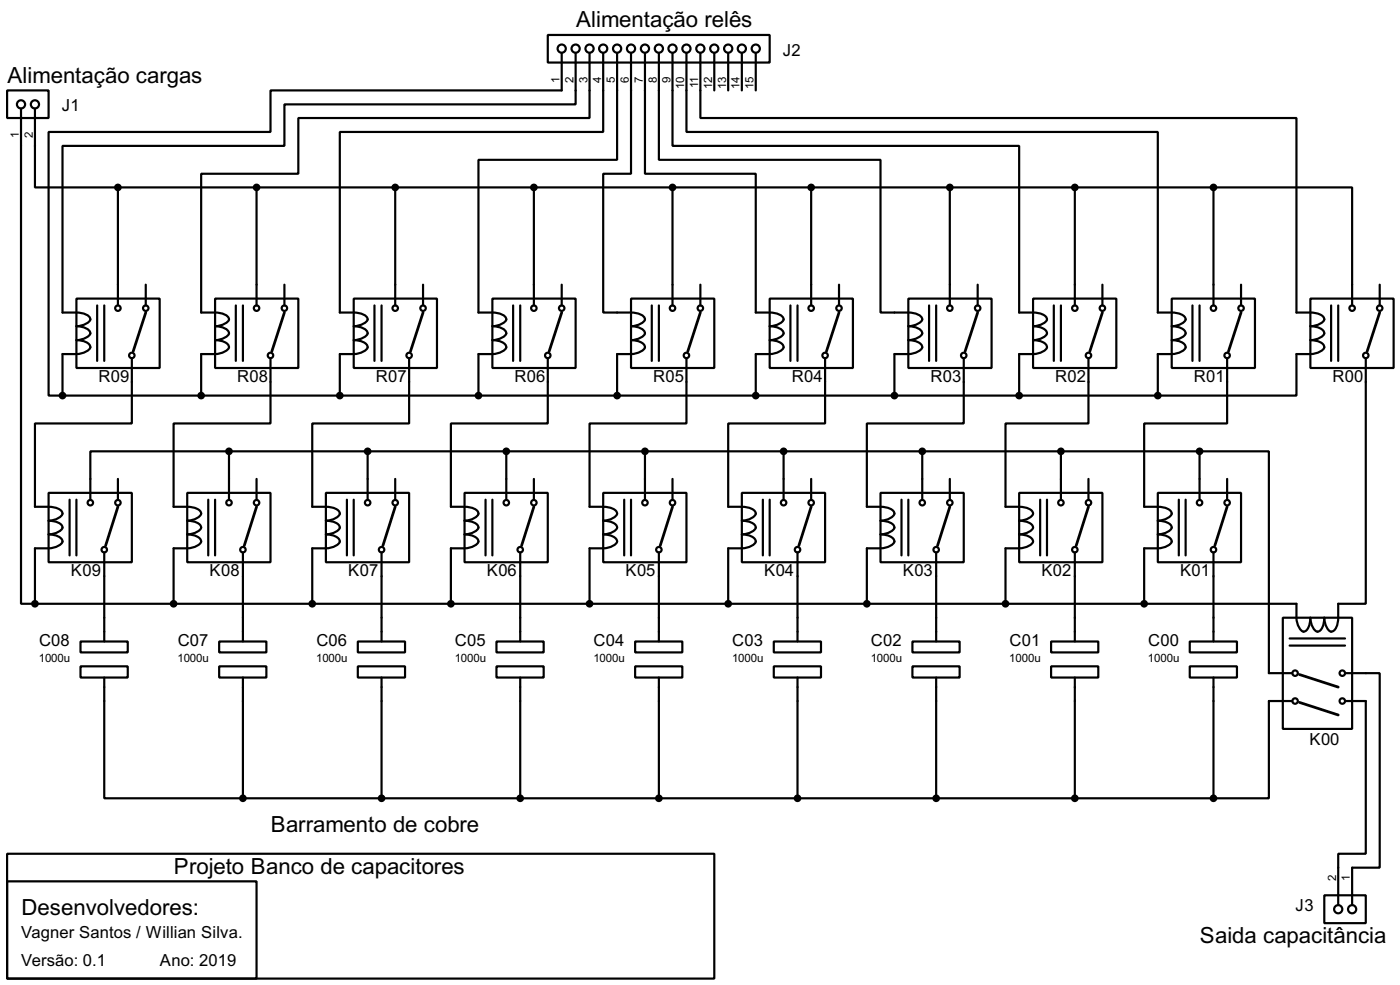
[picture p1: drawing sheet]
<svg xmlns="http://www.w3.org/2000/svg" width="256mm" height="180mm" viewBox="0 0 256 180" stroke-linecap="round" stroke-linejoin="round" font-family="sans-serif">
<g fill="none" stroke="#000" stroke-width=".4">
<path d="M1.3 16.6h7.6v5h-7.6zM3.9 19.9v90.6h2.5M6.4 19.9v14.4h15.2M100.4 6.4h40.6v5.1h-40.6zM102.9 9.7v6.9h-53.3v7.6h-40.7v48.2h2.6M105.5 9.7v9.4h-53.4v7.6h-40.6v30.5a8.7 8.7 0 0 1 4.2 .3 .87 .87 0 0 1 .7 1.2 3.3 3.3 0 0 1-2.4 1 2.37 2.37 0 0 1 2.6 1.3 2.75 2.75 0 0 1-2.6 1.3 3.2 3.2 0 0 1 2.4 .9l.2 .4a2.75 2.75 0 0 1-2.6 1.2h-2.5v7.6M108 9.7v11.9h-53.3v10.2h-17.8v25.4a8.7 8.7 0 0 1 4.2 .3 .87 .87 0 0 1 .7 1.2 3.3 3.3 0 0 1-2.4 1 2.37 2.37 0 0 1 2.6 1.3 2.75 2.75 0 0 1-2.6 1.3 3.2 3.2 0 0 1 2.4 .9l.2 .4a2.75 2.75 0 0 1-2.6 1.2h-2.5v7.6M110.5 9.7v14.5h-48.2v33a8.7 8.7 0 0 1 4.2 .3 .87 .87 0 0 1 .7 1.2 3.3 3.3 0 0 1-2.4 1 2.37 2.37 0 0 1 2.6 1.3 2.75 2.75 0 0 1-2.6 1.3 3.2 3.2 0 0 1 2.4 .9l.2 .4a2.75 2.75 0 0 1-2.6 1.2h-2.5v7.6M113.1 9.7v19.6h-25.4v27.9a8.7 8.7 0 0 1 4.2 .3 .87 .87 0 0 1 .7 1.2 3.3 3.3 0 0 1-2.4 1 2.37 2.37 0 0 1 2.6 1.3 2.75 2.75 0 0 1-2.6 1.3 3.2 3.2 0 0 1 2.4 .9l.2 .4a2.75 2.75 0 0 1-2.6 1.2h-2.5v7.6M115.6 9.7v22.1h-5.1v25.4h2.6a8.7 8.7 0 0 1 4.2 .3 .87 .87 0 0 1 .7 1.2 3.3 3.3 0 0 1-2.4 1 2.37 2.37 0 0 1 2.6 1.3 2.75 2.75 0 0 1-2.6 1.3 3.2 3.2 0 0 1 2.4 .9l.2 .4a2.75 2.75 0 0 1-2.6 1.2h-2.5v7.6M118.2 9.7v22.1h20.3v25.4a8.7 8.7 0 0 1 4.2 .3 .87 .87 0 0 1 .7 1.2 3.3 3.3 0 0 1-2.4 1 2.37 2.37 0 0 1 2.6 1.3 2.75 2.75 0 0 1-2.6 1.3 3.2 3.2 0 0 1 2.4 .9l.2 .4a2.75 2.75 0 0 1-2.6 1.2h-2.5v7.6M120.7 9.7v19.6h40.6v27.9h2.6a8.7 8.7 0 0 1 4.2 .3 .87 .87 0 0 1 .7 1.2 3.3 3.3 0 0 1-2.4 1 2.37 2.37 0 0 1 2.6 1.3 2.75 2.75 0 0 1-2.6 1.3 3.2 3.2 0 0 1 2.4 .9l.2 .4a2.75 2.75 0 0 1-2.6 1.2h-2.5v7.6"/>
<path d="M123.2 9.7v17h63.5v30.5a8.7 8.7 0 0 1 4.3 .3 .87 .87 0 0 1 .7 1.2 3.2 3.2 0 0 1-2.4 1 2.33 2.33 0 0 1 2.5 1.3 2.68 2.68 0 0 1-2.5 1.3 3.1 3.1 0 0 1 2.4 .9 .88 .88 0 0 1-.7 1.2 7.1 7.1 0 0 1-4.3 .4v7.6M125.8 9.7v14.5h86.3v33a8.7 8.7 0 0 1 4.3 .3 .87 .87 0 0 1 .7 1.2 3.2 3.2 0 0 1-2.4 1 2.33 2.33 0 0 1 2.5 1.3 2.68 2.68 0 0 1-2.5 1.3 3.1 3.1 0 0 1 2.4 .9 .88 .88 0 0 1-.7 1.2 7.1 7.1 0 0 1-4.3 .4v7.6M128.3 9.7v11.9h109.2v35.6a8.7 8.7 0 0 1 4.3 .3 .87 .87 0 0 1 .7 1.2 3.2 3.2 0 0 1-2.4 1 2.33 2.33 0 0 1 2.5 1.3 2.68 2.68 0 0 1-2.5 1.3 3.1 3.1 0 0 1 2.4 .9 .88 .88 0 0 1-.7 1.2 7.1 7.1 0 0 1-4.3 .4v7.6h-25.4M130.9 9.7v6.9M133.4 9.7v6.9M135.9 9.7v6.9M138.5 9.7v6.9M21.6 34.3v21.6M21.6 34.3h200.7M47 34.3v21.6M72.4 34.3v21.6M97.8 34.3v21.6"/>
<path d="M123.2 34.3v21.6M148.6 34.3v21.6M174 34.3v21.6M196.9 34.3v21.6M222.3 34.3h25.4v21.6M222.3 34.3v21.6M14 54.7h15.3v12.7h-15.3zM17.8 55.9v10.2M19.1 55.9v10.2M26.7 52.1v3.8M39.4 54.7h15.3v12.7h-15.3zM43.2 55.9v10.2"/>
<path d="M44.5 55.9v10.2M52.1 52.1v3.8M64.8 54.7h15.3v12.7h-15.3zM68.6 55.9v10.2M69.9 55.9v10.2M77.5 52.1v3.8M90.2 54.7h15.3v12.7h-15.3zM94 55.9v10.2M95.3 55.9v10.2M102.9 52.1v3.8M115.6 54.7h15.3v12.7h-15.3zM119.4 55.9v10.2"/>
<path d="M120.7 55.9v10.2M128.3 52.1v3.8M141 54.7h15.3v12.7h-15.3zM144.8 55.9v10.2M146.1 55.9v10.2M153.7 52.1v3.8M166.4 54.7h15.3v12.7h-15.3zM170.2 55.9v10.2M171.5 55.9v10.2M179.1 52.1v3.8M189.3 54.7h15.2v12.7h-15.2zM193.1 55.9v10.2"/>
<path d="M194.4 55.9v10.2M202 52.1v3.8M214.7 54.7h15.2v12.7h-15.2zM218.5 55.9v10.2M219.8 55.9v10.2M227.4 52.1v3.8M240.1 54.7h15.2v12.7h-15.2zM243.9 55.9v10.2M245.2 55.9v10.2M252.8 52.1v3.8M11.5 72.4h200.6M24.2 65.6v11.9h-17.8v15.3a8.6 8.6 0 0 1 4.3 .3 .87 .87 0 0 1 .7 1.2 3.2 3.2 0 0 1-2.5 1 3.2 3.2 0 0 1 2.5 .9 .86 .86 0 0 1-.7 1.2l-1.2 .3-.6 .1a2.33 2.33 0 0 1 2.6 1.3 2.68 2.68 0 0 1-2.6 1.3h-2.5v10.1"/>
<path d="M49.6 65.6v11.9h-17.8v15.3a8.6 8.6 0 0 1 4.3 .3 .87 .87 0 0 1 .7 1.2 3.2 3.2 0 0 1-2.5 1 3.2 3.2 0 0 1 2.5 .9 .86 .86 0 0 1-.7 1.2l-1.2 .3-.6 .1a2.33 2.33 0 0 1 2.6 1.3 2.68 2.68 0 0 1-2.6 1.3h-2.5v10.1M75 65.6v11.9h-17.8v15.3a8.6 8.6 0 0 1 4.3 .3 .87 .87 0 0 1 .7 1.2 3.2 3.2 0 0 1-2.5 1 3.2 3.2 0 0 1 2.5 .9 .86 .86 0 0 1-.7 1.2l-1.2 .3-.6 .1a2.33 2.33 0 0 1 2.6 1.3 2.68 2.68 0 0 1-2.6 1.3h-2.5v10.1M100.4 65.6v11.9h-17.8v15.3a8.6 8.6 0 0 1 4.3 .3 .87 .87 0 0 1 .7 1.2 3.2 3.2 0 0 1-2.5 1 3.2 3.2 0 0 1 2.5 .9 .86 .86 0 0 1-.7 1.2l-1.2 .3-.6 .1a2.33 2.33 0 0 1 2.6 1.3 2.68 2.68 0 0 1-2.6 1.3h-2.5v10.1M125.8 65.6v11.9h-17.8v15.3a8.6 8.6 0 0 1 4.3 .3 .87 .87 0 0 1 .7 1.2 3.2 3.2 0 0 1-2.5 1 3.2 3.2 0 0 1 2.5 .9 .86 .86 0 0 1-.7 1.2l-1.2 .3-.6 .1a2.33 2.33 0 0 1 2.6 1.3 2.68 2.68 0 0 1-2.6 1.3h-2.5v10.1M151.2 65.6v11.9h-17.8v15.3a8.6 8.6 0 0 1 4.3 .3 .87 .87 0 0 1 .7 1.2 3.2 3.2 0 0 1-2.5 1 3.2 3.2 0 0 1 2.5 .9 .86 .86 0 0 1-.7 1.2l-1.2 .3-.6 .1a2.33 2.33 0 0 1 2.6 1.3 2.68 2.68 0 0 1-2.6 1.3h-2.5v10.1M176.6 65.6v11.9h-17.8v15.3a8.6 8.6 0 0 1 4.3 .3 .87 .87 0 0 1 .7 1.2 3.2 3.2 0 0 1-2.5 1 3.2 3.2 0 0 1 2.5 .9 .86 .86 0 0 1-.7 1.2l-1.2 .3-.6 .1a2.33 2.33 0 0 1 2.6 1.3 2.68 2.68 0 0 1-2.6 1.3h-2.5v10.1M199.4 65.6v11.9h-15.2v15.3a8.6 8.6 0 0 1 4.3 .3 .87 .87 0 0 1 .7 1.2 3.2 3.2 0 0 1-2.5 1 3.2 3.2 0 0 1 2.5 .9 .86 .86 0 0 1-.7 1.2l-1.2 .3-.6 .1a2.33 2.33 0 0 1 2.6 1.3 2.68 2.68 0 0 1-2.6 1.3h-2.5v10.1M224.8 65.6v11.9h-15.2v15.3a8.6 8.6 0 0 1 4.3 .3 .87 .87 0 0 1 .7 1.2 3.2 3.2 0 0 1-2.5 1 3.2 3.2 0 0 1 2.5 .9 .86 .86 0 0 1-.7 1.2l-1.2 .3-.6 .1a2.33 2.33 0 0 1 2.6 1.3 2.68 2.68 0 0 1-2.6 1.3h-2.5v10.1M250.2 65.6v44.9h-5a8.5 8.5 0 0 1-.4 4.3 .89 .89 0 0 1-.9 .8 .89 .89 0 0 1-.9-.8l-.3-1.1-.1-.6a3.2 3.2 0 0 1-.9 2.4 .9 .9 0 0 1-1.2-.7l-.4-1.1v-.6a3.2 3.2 0 0 1-.9 2.4 .89 .89 0 0 1-1.2-.7 6.8 6.8 0 0 1-.5-4.3h-231.1M8.9 90.2h15.3v12.7h-15.3zM12.8 91.5v10.2M14 91.5v10.2"/>
<path d="M21.6 87.7v3.8M34.3 90.2h15.3v12.7h-15.3zM38.2 91.5v10.2M39.4 91.5v10.2M42 82.6h-25.4v8.9M42 82.6v8.9M42 82.6h177.8M47 87.7v3.8M59.7 90.2h15.3v12.7h-15.3zM63.6 91.5v10.2M64.8 91.5v10.2M67.4 82.6v8.9"/>
<path d="M72.4 87.7v3.8M85.1 90.2h15.3v12.7h-15.3zM89 91.5v10.2M90.2 91.5v10.2M92.8 82.6v8.9M97.8 87.7v3.8M110.5 90.2h15.3v12.7h-15.3zM114.4 91.5v10.2M115.6 91.5v10.2M118.2 82.6v8.9M123.2 87.7v3.8M135.9 90.2h15.3v12.7h-15.3z"/>
<path d="M139.8 91.5v10.2M141 91.5v10.2M143.6 82.6v8.9M148.6 87.7v3.8M161.3 90.2h15.3v12.7h-15.3zM165.2 91.5v10.2M166.4 91.5v10.2M169 82.6v8.9M174 87.7v3.8M186.7 90.2h15.3v12.7h-15.3zM190.6 91.5v10.2M191.8 91.5v10.2"/>
<path d="M194.4 82.6v8.9M199.4 87.7v3.8M212.1 90.2h15.3v12.7h-15.3zM216 91.5v10.2M217.2 91.5v10.2M219.8 82.6h12.7v40.6h4.3M219.8 82.6v8.9M224.8 87.7v3.8M14.8 117.4h8.6v2h-8.6zM19.1 101.1v16.3M40.2 117.4h8.6v2h-8.6zM44.5 101.1v16.3"/>
<path d="M65.6 117.4h8.6v2h-8.6zM69.9 101.1v16.3M91 117.4h8.6v2h-8.6zM95.3 101.1v16.3M116.4 117.4h8.6v2h-8.6zM120.7 101.1v16.3M141.8 117.4h8.6v2h-8.6zM146.1 101.1v16.3M167.2 117.4h8.6v2h-8.6zM171.5 101.1v16.3M192.6 117.4h8.6v2h-8.6zM196.9 101.1v16.3"/>
<path d="M218 117.4h8.6v2h-8.6zM222.3 101.1v16.3M235 113.1h12.7v20.3h-12.7zM236.3 116.9h10.1M236.3 118.2h10.1M14.8 122h8.6v2h-8.6zM19.1 124v22.1h25.4M40.2 122h8.6v2h-8.6zM44.5 124v22.1M65.6 122h8.6v2h-8.6zM69.9 124v22.1M91 122h8.6v2h-8.6z"/>
<path d="M95.3 124v22.1M116.4 122h8.6v2h-8.6zM120.7 124v22.1M141.8 122h8.6v2h-8.6zM146.1 124v22.1M167.2 122h8.6v2h-8.6zM171.5 124v22.1M192.6 122h8.6v2h-8.6zM196.9 124v22.1M218 122h8.6v2h-8.6zM222.3 124v22.1M236.8 128.3h-4.3v17.8h-10.2"/>
<path d="M246.4 123.2h6.4v35.6h-5.1v6.9M246.4 128.3h3.8v28h-5v9.4M1.3 156.3h129.6v22.8h-129.6zM44.5 146.1h177.8M1.3 161.3h45.7v17.8h-45.7zM242.6 163.9h7.6v5.1h-7.6z"/>
<circle cx="3.8" cy="19.1" r=".75"/>
<circle cx="6.4" cy="19.1" r=".75"/>
<circle cx="102.9" cy="8.9" r=".75"/>
<circle cx="105.4" cy="8.9" r=".75"/>
<circle cx="108" cy="8.9" r=".75"/>
<circle cx="110.5" cy="8.9" r=".75"/>
<circle cx="113" cy="8.9" r=".75"/>
<circle cx="115.6" cy="8.9" r=".75"/>
<circle cx="118.1" cy="8.9" r=".75"/>
<circle cx="120.7" cy="8.9" r=".75"/>
<circle cx="123.2" cy="8.9" r=".75"/>
<circle cx="125.7" cy="8.9" r=".75"/>
<circle cx="128.3" cy="8.9" r=".75"/>
<circle cx="130.8" cy="8.9" r=".75"/>
<circle cx="133.4" cy="8.9" r=".75"/>
<circle cx="135.9" cy="8.9" r=".75"/>
<circle cx="138.4" cy="8.9" r=".75"/>
<circle cx="21.6" cy="56.4" r=".5"/>
<circle cx="26.7" cy="56.4" r=".5"/>
<circle cx="47" cy="56.4" r=".5"/>
<circle cx="52.1" cy="56.4" r=".5"/>
<circle cx="72.4" cy="56.4" r=".5"/>
<circle cx="77.5" cy="56.4" r=".5"/>
<circle cx="97.8" cy="56.4" r=".5"/>
<circle cx="102.9" cy="56.4" r=".5"/>
<circle cx="123.2" cy="56.4" r=".5"/>
<circle cx="128.3" cy="56.4" r=".5"/>
<circle cx="148.6" cy="56.4" r=".5"/>
<circle cx="153.7" cy="56.4" r=".5"/>
<circle cx="174" cy="56.4" r=".5"/>
<circle cx="179.1" cy="56.4" r=".5"/>
<circle cx="196.9" cy="56.4" r=".5"/>
<circle cx="201.9" cy="56.4" r=".5"/>
<circle cx="222.3" cy="56.4" r=".5"/>
<circle cx="227.3" cy="56.4" r=".5"/>
<circle cx="247.7" cy="56.4" r=".5"/>
<circle cx="252.7" cy="56.4" r=".5"/>
<circle cx="24.1" cy="65.1" r=".5"/>
<circle cx="49.5" cy="65.1" r=".5"/>
<circle cx="74.9" cy="65.1" r=".5"/>
<circle cx="100.3" cy="65.1" r=".5"/>
<circle cx="125.7" cy="65.1" r=".5"/>
<circle cx="151.1" cy="65.1" r=".5"/>
<circle cx="176.5" cy="65.1" r=".5"/>
<circle cx="199.4" cy="65.1" r=".5"/>
<circle cx="224.8" cy="65.1" r=".5"/>
<circle cx="250.2" cy="65.1" r=".5"/>
<circle cx="16.5" cy="92" r=".5"/>
<circle cx="21.6" cy="92" r=".5"/>
<circle cx="41.9" cy="92" r=".5"/>
<circle cx="47" cy="92" r=".5"/>
<circle cx="67.3" cy="92" r=".5"/>
<circle cx="72.4" cy="92" r=".5"/>
<circle cx="92.7" cy="92" r=".5"/>
<circle cx="97.8" cy="92" r=".5"/>
<circle cx="118.1" cy="92" r=".5"/>
<circle cx="123.2" cy="92" r=".5"/>
<circle cx="143.5" cy="92" r=".5"/>
<circle cx="148.6" cy="92" r=".5"/>
<circle cx="168.9" cy="92" r=".5"/>
<circle cx="174" cy="92" r=".5"/>
<circle cx="194.3" cy="92" r=".5"/>
<circle cx="199.4" cy="92" r=".5"/>
<circle cx="219.7" cy="92" r=".5"/>
<circle cx="224.8" cy="92" r=".5"/>
<circle cx="19.1" cy="100.6" r=".5"/>
<circle cx="44.5" cy="100.6" r=".5"/>
<circle cx="69.9" cy="100.6" r=".5"/>
<circle cx="95.3" cy="100.6" r=".5"/>
<circle cx="120.7" cy="100.6" r=".5"/>
<circle cx="146.1" cy="100.6" r=".5"/>
<circle cx="171.5" cy="100.6" r=".5"/>
<circle cx="196.9" cy="100.6" r=".5"/>
<circle cx="222.3" cy="100.6" r=".5"/>
<circle cx="237.2" cy="128.3" r=".5"/>
<circle cx="237.2" cy="123.2" r=".5"/>
<circle cx="245.9" cy="128.3" r=".5"/>
<circle cx="245.9" cy="123.2" r=".5"/>
<circle cx="245.1" cy="166.4" r=".75"/>
<circle cx="247.7" cy="166.4" r=".75"/>
</g>
<g fill="none" stroke="#000" stroke-width=".5">
<path d="M26.7 57.2l-2.3 7.1M52.1 57.2l-2.3 7.1M77.5 57.2l-2.3 7.1M102.9 57.2l-2.3 7.1M128.3 57.2l-2.3 7.1M153.7 57.2l-2.3 7.1M179.1 57.2l-2.3 7.1M202 57.2l-2.3 7.1M227.4 57.2l-2.3 7.1M252.8 57.2l-2.3 7.1M21.6 92.8l-2.2 7.1M47 92.8l-2.2 7.1"/>
<path d="M72.4 92.8l-2.2 7.1M97.8 92.8l-2.2 7.1M123.2 92.8l-2.2 7.1M148.6 92.8l-2.2 7.1M174 92.8l-2.2 7.1M199.4 92.8l-2.2 7.1M224.8 92.8l-2.2 7.1M238.1 123.5l7.1 2.3M238.1 128.6l7.1 2.3"/>
</g>
<g fill="#000" stroke="#000" stroke-width=".4">
<circle cx="21.6" cy="34.3" r=".5"/>
<circle cx="47" cy="34.3" r=".5"/>
<circle cx="72.4" cy="34.3" r=".5"/>
<circle cx="97.8" cy="34.3" r=".5"/>
<circle cx="123.2" cy="34.3" r=".5"/>
<circle cx="148.6" cy="34.3" r=".5"/>
<circle cx="174" cy="34.3" r=".5"/>
<circle cx="196.9" cy="34.3" r=".5"/>
<circle cx="222.3" cy="34.3" r=".5"/>
<circle cx="11.4" cy="72.4" r=".5"/>
<circle cx="36.8" cy="72.4" r=".5"/>
<circle cx="62.2" cy="72.4" r=".5"/>
<circle cx="87.6" cy="72.4" r=".5"/>
<circle cx="113" cy="72.4" r=".5"/>
<circle cx="138.4" cy="72.4" r=".5"/>
<circle cx="163.8" cy="72.4" r=".5"/>
<circle cx="186.7" cy="72.4" r=".5"/>
<circle cx="212.1" cy="72.4" r=".5"/>
<circle cx="41.9" cy="82.6" r=".5"/>
<circle cx="67.3" cy="82.6" r=".5"/>
<circle cx="92.7" cy="82.6" r=".5"/>
<circle cx="118.1" cy="82.6" r=".5"/>
<circle cx="143.5" cy="82.6" r=".5"/>
<circle cx="168.9" cy="82.6" r=".5"/>
<circle cx="194.3" cy="82.6" r=".5"/>
<circle cx="219.7" cy="82.6" r=".5"/>
<circle cx="6.4" cy="110.5" r=".5"/>
<circle cx="31.8" cy="110.5" r=".5"/>
<circle cx="57.2" cy="110.5" r=".5"/>
<circle cx="82.6" cy="110.5" r=".5"/>
<circle cx="108" cy="110.5" r=".5"/>
<circle cx="133.4" cy="110.5" r=".5"/>
<circle cx="158.8" cy="110.5" r=".5"/>
<circle cx="184.2" cy="110.5" r=".5"/>
<circle cx="209.6" cy="110.5" r=".5"/>
<circle cx="44.5" cy="146.1" r=".5"/>
<circle cx="69.9" cy="146.1" r=".5"/>
<circle cx="95.3" cy="146.1" r=".5"/>
<circle cx="120.7" cy="146.1" r=".5"/>
<circle cx="146.1" cy="146.1" r=".5"/>
<circle cx="171.5" cy="146.1" r=".5"/>
<circle cx="196.9" cy="146.1" r=".5"/>
<circle cx="222.3" cy="146.1" r=".5"/>
</g>
<g font-size="4.6">
<text x="105.5" y="4.9">Alimentação relês</text>
<text x="1.4" y="15.1">Alimentação cargas</text>
<text x="49.6" y="152.3">Barramento de cobre</text>
<text x="31.9" y="159.9">Projeto Banco de capacitores</text>
<text x="3.9" y="167.5">Desenvolvedores:</text>
<text x="219.8" y="172.6">Saida capacitância</text>
</g>
<g font-size="3.4">
<text x="143.4" y="10.2">J2</text>
<text x="11.3" y="20.4">J1</text>
<text x="18.1" y="69.9">R09</text>
<text x="43.5" y="69.9">R08</text>
<text x="68.9" y="69.9">R07</text>
<text x="94.3" y="69.9">R06</text>
<text x="119.7" y="69.9">R05</text>
<text x="145.1" y="69.9">R04</text>
<text x="170.5" y="69.9">R03</text>
<text x="193.3" y="69.9">R02</text>
<text x="218.7" y="69.9">R01</text>
<text x="244.1" y="69.9">R00</text>
<text x="13" y="105.5">K09</text>
<text x="38.4" y="105.5">K08</text>
<text x="63.8" y="105.5">K07</text>
<text x="89.2" y="105.5">K06</text>
<text x="114.6" y="105.5">K05</text>
<text x="140" y="105.5">K04</text>
<text x="165.4" y="105.5">K03</text>
<text x="190.8" y="105.5">K02</text>
<text x="216.2" y="105.5">K01</text>
<text x="7.2" y="118.2">C08</text>
<text x="32.6" y="118.2">C07</text>
<text x="58" y="118.2">C06</text>
<text x="83.4" y="118.2">C05</text>
<text x="108.8" y="118.2">C04</text>
<text x="134.2" y="118.2">C03</text>
<text x="159.6" y="118.2">C02</text>
<text x="185" y="118.2">C01</text>
<text x="210.4" y="118.2">C00</text>
<text x="239.9" y="136.4">K00</text>
<text x="237.4" y="166.8">J3</text>
<text x="3.9" y="171.7">Vagner Santos / Willian Silva.</text>
<text x="3.9" y="176.8">Versão: 0.1</text>
<text x="29.3" y="176.8">Ano: 2019</text>
</g>
<g font-size="2.4">
<text x="102.5" y="15.2" transform="rotate(-90 102.5 15.2)">1</text>
<text x="105.1" y="15.2" transform="rotate(-90 105.1 15.2)">2</text>
<text x="107.6" y="15.1" transform="rotate(-90 107.6 15.1)">3</text>
<text x="110.1" y="15.2" transform="rotate(-90 110.1 15.2)">4</text>
<text x="112.7" y="15.2" transform="rotate(-90 112.7 15.2)">5</text>
<text x="115.2" y="15.2" transform="rotate(-90 115.2 15.2)">6</text>
<text x="117.8" y="15.2" transform="rotate(-90 117.8 15.2)">7</text>
<text x="120.3" y="15.2" transform="rotate(-90 120.3 15.2)">8</text>
<text x="122.8" y="15.2" transform="rotate(-90 122.8 15.2)">9</text>
<text x="125.4" y="16.3" transform="rotate(-90 125.4 16.3)">10</text>
<text x="127.9" y="16.1" transform="rotate(-90 127.9 16.1)">11</text>
<text x="130.5" y="16.3" transform="rotate(-90 130.5 16.3)">12</text>
<text x="133" y="16.3" transform="rotate(-90 133 16.3)">13</text>
<text x="135.5" y="16.3" transform="rotate(-90 135.5 16.3)">14</text>
<text x="138.1" y="16.3" transform="rotate(-90 138.1 16.3)">15</text>
<text x="3.4" y="25.3" transform="rotate(-90 3.4 25.3)">1</text>
<text x="6" y="25.3" transform="rotate(-90 6 25.3)">2</text>
<text x="7.1" y="121.1">1000u</text>
<text x="32.5" y="121.1">1000u</text>
<text x="57.9" y="121.1">1000u</text>
<text x="83.3" y="121.1">1000u</text>
<text x="108.7" y="121.1">1000u</text>
<text x="134.1" y="121.1">1000u</text>
<text x="159.5" y="121.1">1000u</text>
<text x="184.9" y="121.1">1000u</text>
<text x="210.3" y="121.1">1000u</text>
<text x="244.8" y="161.3" transform="rotate(-90 244.8 161.3)">2</text>
<text x="247.3" y="161.3" transform="rotate(-90 247.3 161.3)">1</text>
</g>
</svg>
